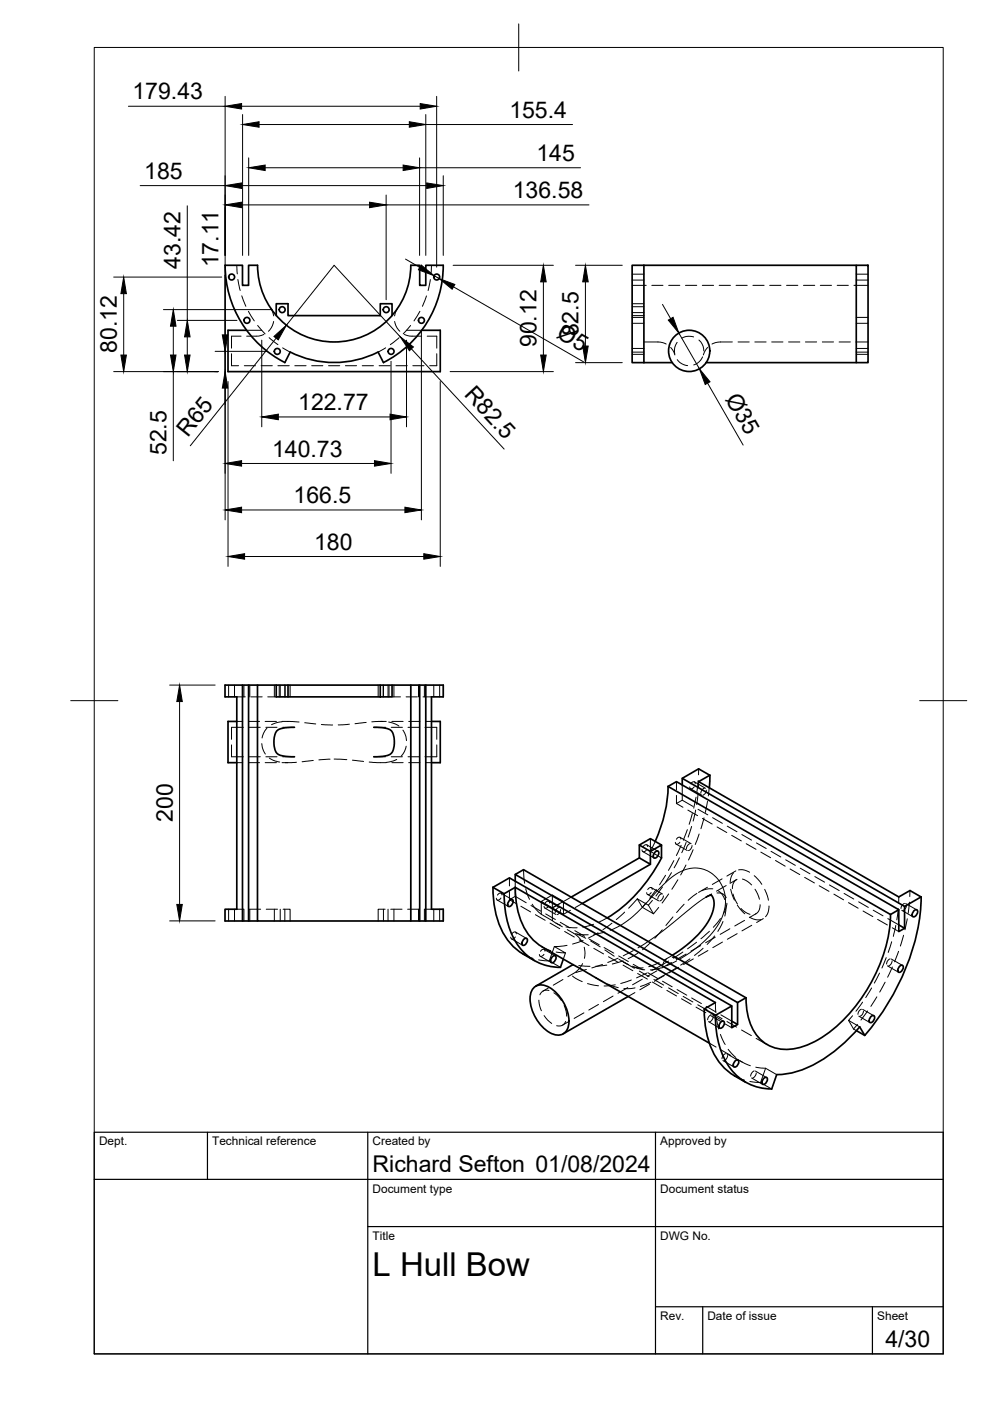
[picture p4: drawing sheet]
<svg xmlns="http://www.w3.org/2000/svg" width="210mm" height="297mm" viewBox="0 0 210 297" stroke-linecap="round" stroke-linejoin="round" font-family="sans-serif">
<!-- layer: Visible -->
<g fill="none" stroke="#000" stroke-width=".36">
<path d="M136.5 56.2v20.7M136.5 56.2h-2.5v20.7h2.5M136.5 56.2h45M181.5 56.2h2.5v20.7h-2.5zM52.3 70h-4v8.8h45v-8.8h-3.9M58.6 66.9v-2.5h2.5v2.5h19.5v-2.5h2.5v2.5M61.5 74.7l-1.1 2.2a23.2 23.2 0 0 1-12.7-20.7h3.7v4.3h1.3v-4.3h1.9a16.2 16.2 0 0 0 16.3 16.3 16.2 16.2 0 0 0 16.2-16.3h1.9v4.3h1.3v-4.3h3.7a23.1 23.1 0 0 1-12.7 20.7l-1.1-2.2M80.2 74.6a20.6 20.6 0 0 1-18.7 0M136.5 76.9h6M149.7 76.9h31.8M50.2 153h-1.9v8.7h1.9M51.4 145.3h1.3"/>
<path d="M54.6 145.3h-1.9v50M58.6 145.3h-4v50h32.5v-50h-4M61.1 147.8v-2.5h-2.5v2.5h22M61.1 145.3h19.5M62.4 154.2l-1.8 .1a2.22 2.22 0 0 0-2.5 2.5 3.3 3.3 0 0 0 1 3.2l1.5 .4 1.8 .1M79.2 154.2l1.9 .1a2.22 2.22 0 0 1 2.5 2.5 3.3 3.3 0 0 1-1 3.2l-1.5 .4-1.9 .1M80.6 145.3h2.5v2.5h-2.5zM87.1 145.3h1.9v50M89 145.3h5v2.5h-2.5v45h2.5v2.5h-6.9M90.3 145.3v50M91.5 153h1.8v8.7h-1.8M135.6 179.2v2.7l2.3 1.3v-2.7"/>
<path d="M140.3 179.2l-2.4 1.3-2.3-1.3 2.3-1.4 2.4 1.4v2.7M141.6 166.7l1.8-1 47.2 27.2M141.6 166.7l47.2 27.2M141.7 166.7a29.1 29.1 0 0 1-2.8 11.7M144.7 166.4v-1.4l3.4-2 2.4 1.4-2.4 1.3 42.5 24.5 2.3-1.4 2.4 1.4-3.5 2v4.6l-1.2 .7v-4.6l-1.8 1M144.7 165l47.1 27.2M150.5 164.4l-.1 2.6M51.4 195.3v-50h-3.7v2.5h2.5v45h-2.5v2.5h6.9M104.5 188.1a17.7 17.7 0 0 0 3.9 12.1l1.6 1.5 .9 .6M104.5 188.1l3.5-2 47.2 27.2M104.5 188.1l2.4 1.4 2.3-1.4M106.9 189.5a18 18 0 0 0 3.6 11.9 10.7 10.7 0 0 0 8.3 3.7l.6-1.8"/>
<path d="M108 191l.6-.3a.97 .97 0 0 1-.8 1.5 .84 .84 0 0 1 .2-1.2zM109.2 188.1l42.5 24.5-2.4 1.3 2.4 1.4M109.2 185.4v1.4M109.3 188.1a15.2 15.2 0 0 0 4 11.4l1.7 1.3 35.4 20.4M111 199.2l.7-.2a.97 .97 0 0 1-.9 1.4 .84 .84 0 0 1 .2-1.2zM135.6 181.9l-14.5 8.3M137.9 183.2l-14.5 8.4M138.9 180.7l.6-.2a.97 .97 0 0 1-.8 1.4 .84 .84 0 0 1 .2-1.2zM140.3 181.9a32.3 32.3 0 0 1-11.5 12.7M149.7 190.2l1.1-.4a2.65 2.65 0 0 1 .5 2.5 13.8 13.8 0 0 1-5.2 7.7l-3.6 2.6M188.8 193.9a33.8 33.8 0 0 1-15.3 26.5 11.8 11.8 0 0 1-9.8 1.6 8.7 8.7 0 0 1-5.2-7.1l-.3-3.4M190.6 196.1l1.2 .7"/>
<path d="M193.8 193.1l.6-.2a.97 .97 0 0 1-.8 1.5 .84 .84 0 0 1 .2-1.3zM195.3 190.1a47.4 47.4 0 0 1-10.7 28l-1.2 1.4M110.9 202.3l2.4 1.4M113.4 209.3a3.2 3.2 0 0 1 3.9 .6 8.9 8.9 0 0 1 3.3 7.4 2.44 2.44 0 0 1-1.6 2.1 2.44 2.44 0 0 1-2.5-.5 8.8 8.8 0 0 1-4-8l.1-.6zM117.1 202.9l.6-.3a.97 .97 0 0 1-.8 1.5 .84 .84 0 0 1 .2-1.2zM121.5 204.5l-7.9 4.6M133.2 211.3l-13.8 7.9M149.3 213.9a17.7 17.7 0 0 0 3.9 12.1 15.6 15.6 0 0 0 4.9 3.5M151.7 215.3a18 18 0 0 0 3.6 11.8 10.7 10.7 0 0 0 8.3 3.8l1.1-3.1a20.7 20.7 0 0 0 12.7-5.3l2.5-2.2 2.4-2.6 1 1.8-1.7-1M152.8 216.8l.6-.3a.97 .97 0 0 1-.8 1.5 .84 .84 0 0 1 .2-1.2zM155.2 216.5l1.2 .7M158.2 211.5l-1.8 1.1v4.6l-1.2 .7v-4.6l-3.5 2"/>
<path d="M158.2 211.5l-47.2-27.1-1.8 1 47.2 27.2M184.6 215.6l.7-.3a.97 .97 0 0 1-.9 1.5 .84 .84 0 0 1 .2-1.2zM190.7 204.9l.7-.2a.97 .97 0 0 1-.9 1.4 .84 .84 0 0 1 .2-1.2zM155.8 225l.7-.2a.97 .97 0 0 1-.9 1.4 .84 .84 0 0 1 .2-1.2zM161.9 228.7l.6-.3a.97 .97 0 0 1-.8 1.5 .84 .84 0 0 1 .2-1.2z"/>
<circle cx="49.1" cy="58.7" r=".62"/>
<circle cx="92.6" cy="58.7" r=".62"/>
<circle cx="52.4" cy="67.9" r=".62"/>
<circle cx="58.8" cy="74.5" r=".62"/>
<circle cx="59.8" cy="65.7" r=".62"/>
<circle cx="81.9" cy="65.7" r=".62"/>
<circle cx="82.9" cy="74.5" r=".62"/>
<circle cx="89.4" cy="67.9" r=".62"/>
<circle cx="146.1" cy="74.4" r="4.4"/>
</g>
<!-- layer: Hidden -->
<g fill="none" stroke="#000" stroke-width=".21">
<path d="M50.2 56.2l.1 1.9M50.4 59.3l.5 2.3M91.2 59.3l-.4 2.3M91.5 56.2l-.1 1.9M134 58.1h2.5M134 59.4h2.5M181.5 58.1h2.5M181.5 59.4h2.5M49.1 75v2.5h1.5M51.1 71.3h-2v2.5M51.3 62.7l.8 2.2M51.8 77.5h2.4"/>
<path d="M52.3 70h3.2M52.7 66l1.2 2M54.6 69l1.6 1.8M55.4 77.5h2.3M55.9 70.9a6.3 6.3 0 0 1-3.6 .4M57.1 71.6l1.8 1.5M57.4 65.4l.6 1.6M58 68.2l-.5 1.3-.6 .7M58.9 77.5h2.4M59.9 73.8l1.6 .9M62.5 77.5h2.4M66.1 77.5h2.4"/>
<path d="M69.7 77.5h2.3M73.2 77.5h2.4M76.8 77.5h2.4M80.4 77.5h2.4M81.8 73.8l-1.6 .9M83.7 68.2l.5 1.3 .6 .7M83.9 77.5h2.4M84.3 65.4l-.6 1.6M84.6 71.6l-1.8 1.5M85.7 70.9h.1a6.3 6.3 0 0 0 3.6 .4M86.2 70h3.2M87.1 69l-1.6 1.8"/>
<path d="M87.5 77.5h2.4M89 66l-1.2 2M90.4 62.7l-.8 2.2M90.6 71.3h2v2.5M92.6 75v2.5h-1.5M134 66.9h2.5M134 74.7h2.5M134 64.4h2.5M134 60.5h3M134 67.3h2.5M134 68.5h2.5M134 73.9h2.5"/>
<path d="M134 75.1h2.5M134 65h2.5M134 66.3h2.5M136.5 72.5h3.5l1.2 .4M138.2 60.5h2.4M141.8 60.5h2.3M142.2 73.7l.5 .6 .4 1M143.6 72.6l-.1 .1a2.98 2.98 0 0 0-.4 2.4M143.6 76.2l.9 .9 1.3 .4M145.3 60.5h2.4M147.1 71.4l-.6-.1a2.91 2.91 0 0 0-2 .4M148.2 72.1l.1 .1a3.1 3.1 0 0 1 .9 2.2"/>
<path d="M148.9 60.5h2.4M149 75.7l-.1 .2a2.97 2.97 0 0 1-1.8 1.5M150 73.7l-.4 .6-.5 1M152.5 60.5h2.4M155.3 72.5a7.9 7.9 0 0 0-4.1 .3l-.2 .1M156.1 60.5h2.3M156.5 72.5h2.4M159.6 60.5h2.4M160 72.5h2.4M163.2 60.5h2.4M163.6 72.5h2.4M166.8 60.5h2.4"/>
<path d="M167.2 72.5h2.4M170.3 60.5h2.4M170.8 72.5h2.3M173.9 60.5h2.4M174.3 72.5h2.4M177.5 60.5h2.4M177.9 72.5h2.4M181.1 60.5h2.9M181.5 72.5h2.5M181.5 74.7h2.5M181.5 67.3h2.5M181.5 68.5h2.5"/>
<path d="M181.5 73.9h2.5M181.5 75.1h2.5M48.5 145.3v2.5M49.1 157.9v2.6h2.5M49.7 145.3v2.5M50.2 147.8h1.8M50.2 153h1.3M51.6 154.2h-2.5v2.5M51.7 145.3v2.5M52.7 153h2.3M52.8 154.2h2.4M53 145.3v2.5"/>
<path d="M53.2 147.8h2.4M55.5 157.7a4.3 4.3 0 0 0 .8 2.2M56.2 153h2.4M56.4 154.2h2.3M56.6 154.4l-.7 1-.3 1.1M56.8 147.8h1.8M58.2 145.3v2.5M59.2 145.3v2.5M59.4 145.3v2.5M59.8 153h1.2M59.8 153l-1.3 .3-.9 .4M59.9 154.2h2.5"/>
<path d="M60.4 145.3v2.5M60.5 145.3v2.5M61 153l2.4 .1M61.5 145.3v2.5M64.6 153.2l2.4 .3M68.1 153.6l2.4 .1M74.1 153.6l-2.4 .1M77.6 153.2l-2.3 .2M79.2 154.2h2.5M80.2 145.3v2.5M80.6 153h1.3M81.2 153h-2.4"/>
<path d="M81.2 145.3v2.5M81.3 145.3v2.5M82.3 145.3v2.5M82.4 153.1l1.4 .4 .8 .5M82.5 145.3v2.5M83 154.2h2.3M83.1 153h2.4M83.1 147.8h1.8M83.5 145.3v2.5M85.4 154.8a4.2 4.2 0 0 1 .8 2.2M86.1 147.8h2.4M86.1 158.2l-.4 1.3-.6 .8"/>
<path d="M86.5 154.2h2.4M86.7 153h2.3M88.7 145.3v2.5M89.7 147.8h1.8M90 145.3v2.5M90.1 154.2h2.5v2.5M90.2 153h1.3M92 145.3v2.5M92.6 157.9v2.6h-2.5M93.2 145.3v2.5M50.2 161.7h1.3M52.7 161.7h2.3"/>
<path d="M52.8 160.5h2.4M56.2 161.7h2.4M56.4 160.5h2.3M57.1 160.7l.8 .5 1.4 .4M59.8 161.7h1.2M59.9 160.5h2.5M62.9 161.6l-2.4 .1M66.4 161.2l-2.3 .3M70 161l-2.4 .1M70.8 160.9l2.7 .2M74.7 161.2l2.4 .2M78.3 161.6l3.6 .1"/>
<path d="M79.2 160.5h2.5M83 160.5h2.3M83.1 161.7h2.4M84.1 161l-.8 .4-1.5 .3M86.5 160.5h2.4M86.7 161.7h2.3M90.2 161.7h1.3M137.1 179.1l2.4 1.4M137.3 179.5a.48 .48 0 0 0-.5-.4 .48 .48 0 0 0-.4 .4M137.9 177.8v2.7M138.9 178.4l-1 2.1 2.4 1.4M143.4 179l2.3 1.3"/>
<path d="M143.4 165.7v1.8M143.4 170.4l1.4 .8M144.1 178.6a.47 .47 0 0 1-.4 .4 .47 .47 0 0 1-.5-.3v-.1M144.2 177.5l2.3 1.4M144.4 177.9a.48 .48 0 0 0-.5-.4 .48 .48 0 0 0-.5 .4M144.4 179.2l-1 2.2M144.7 166.4v3.3l-1.3 .7v-1.8M144.7 169.7l2.3 1.3M145.5 178.6l-1 2.2M145.7 175.9l-.8 2.2M145.8 171.8l2.1 1.1M146.3 178.9l-.5 .3-.3 .7"/>
<path d="M146.4 167.2l2.4 1.4M146.6 175.2l-.7 2.3M146.7 179.3l-.3 .7-.4 .3M146.8 172.5l-.7 2.3M147.2 166.8v.1a.48 .48 0 0 1-.5 .4 .48 .48 0 0 1-.5-.4v-.1M147.2 165.8l2.4 1.3M147.4 166.2a.48 .48 0 0 0-.5-.5 .48 .48 0 0 0-.4 .5M147.5 171.8l-.5 2.3M147.6 169l-.5 2.4M148 171.6l2.1 1.2M148 168.2l-.3 2.4M148 165.5l-.2 2.3"/>
<path d="M148.1 165.7v1.3M148.1 163v1.3M148.2 176.8l-.8 2.3M148.9 173.5l2.1 1.2M149.3 173.4l-.7 2.3M149.4 167.1l-.5 .3-.3 .8M149.8 167.5l-.3 .8-.5 .3M150 169.9l-.5 2.4M150.4 167l-.2 1.7M151.1 173.4l2.1 1.2M152 175.3l2.1 1.2M154.2 175.2l2.1 1.1"/>
<path d="M155.1 177.1l2.1 1.2M157.3 176.9l2 1.2M158.2 178.9l2.1 1.2M160.4 178.7l2.1 1.2M48.5 192.8v2.5M49.7 192.8v2.5M50.2 192.8h1.5M51.7 192.8v2.5M52.9 192.8h2.4M53 192.8v2.5M56.5 192.8h2.3M58.2 192.8v2.5"/>
<path d="M59.4 192.8v2.5M60 192.8h1.5v2.5M60.4 192.8v2.5M81.3 192.8v2.5M81.7 192.8h-1.5v2.5M82.3 192.8v2.5M82.8 192.8h2.4M83.5 192.8v2.5M86.4 192.8h2.4M88.7 192.8v2.5M91.5 192.8h-1.5v2.5M92 192.8v2.5"/>
<path d="M93.2 192.8v2.5M105.4 190.8l2.4 1.4M106.2 190.4v.1a.48 .48 0 0 1-.5 .3 .48 .48 0 0 1-.5-.3v-.1M106.3 189.4l2.3 1.3M106.4 189.8a.48 .48 0 0 0-.5-.5 .48 .48 0 0 0-.4 .5M108 186.1v1.7M108 189v1.8M108.5 199.1l2.3 1.3M109.2 190l-1.2 .8 1.4 .7M109.2 186.8v3.2M109.2 190l2.4 1.4M109.3 198.7h-.1a.47 .47 0 0 1-.4 .4 .47 .47 0 0 1-.5-.4"/>
<path d="M109.3 197.6l2.4 1.4M109.5 198a.45 .45 0 0 0-.4-.4 .45 .45 0 0 0-.5 .3l-.1 .1M110.4 192.1l2.1 1.2M111 184.4l.2 2.9M111.5 188.4l.8 2.3M112.6 192l2.1 1.2M112.8 191.7l.4 .5a8.6 8.6 0 0 0 3.9 3M113.5 193.9l2.1 1.2M114.8 191.1v2.8M115.5 192.5l2.4 1.4M115.7 193.8l2.1 1.2M116.3 192.1v.1a.46 .46 0 0 1-.5 .4 .46 .46 0 0 1-.4-.4"/>
<path d="M116.4 191.1l2.3 1.4M116.5 191.5a.48 .48 0 0 0-.5-.5 .48 .48 0 0 0-.4 .5M116.6 195.7l2.1 1.2M117.1 195.2l1.8 1M117.1 189.8v2.7l-2.3-1.4 2.3-1.3 2.4 1.3M117.9 195.7l1.3 .8M118.4 192.4l-.4 .3-.3 .8M118.6 191.7l-1.5 .8 2.4 1.4M118.8 195.5l2 1.2M118.9 192.8l-.3 .8-.5 .3M119.5 191.1l-2.4 1.4v2.7M119.5 191.1v2.8"/>
<path d="M119.7 197.5l2.1 1.2M120 196.5l2.4 .2M120.3 197.1l2.2 1.4 .9 1.2M120.9 193l-1.4 .9M121.1 190.2l-1.5 .9M121.9 197.3l2.1 1.2M122.8 199.3l2.1 1.2M123.4 191.6l-1.4 .8M123.6 199.4l-2.2 .8M125 199.1l2 1.2M125.9 196l-2.4 .6M126.8 197.8l-2.1 1.1"/>
<path d="M128.7 194.6l-1.7 .9M129.8 195.7l-2 1.4M132.4 193.4l-1.7 1.6M135.1 190.6l-1.8 2M135.1 190.6l2.4 1.3 .8-1M135.1 190.6l1.1 1.8 2.4 1.3M136.3 180.6l2.4 1.3M137 191.4l-.8 1M137.1 180.2a.47 .47 0 0 1-.5 .4 .47 .47 0 0 1-.5-.4M137.3 189.6l2.3 1.4M137.5 191.9l1.1 1.8 1.1-1.3M138 199.8l-1.8 1.6"/>
<path d="M138.1 189.2l-.1 .1a.47 .47 0 0 1-.4 .4 .47 .47 0 0 1-.5-.4M138.1 188.2l2.4 1.4M138.3 188.6a.44 .44 0 0 0-.4-.5 .44 .44 0 0 0-.5 .4l-.1 .1M139.2 188.6l-1.4 1.9M140.2 189.5l-.5 .4-.2 .7M140.4 197.2l-1.6 1.7M140.5 188.1l-1.4 1.9M140.7 189.9l-.3 .8-.5 .3M141.1 185.6l-1.3 2M141.8 189.5l-1.4 2M142.4 185l-1.3 2.1M142.7 194.4l-1.5 1.8"/>
<path d="M142.9 182.5l-1.2 2M143.7 186.5l-1.2 2M144 181.9l-1.1 2.1M145.1 191.7l-1.7 1.8M145.4 183.4l-1.1 2.1M147 180.2l-1 2.1M147.8 189.4l-1.9 1.5M150 188.1l-1.9 1.1M150.9 189.5l-1.2 .7M151.1 188.5h-1.2l-1.1 .4M151.5 198.4l-1.6 1.8M151.7 198.7l-2.1 1.2"/>
<path d="M152.3 188.9a3.5 3.5 0 0 1 1.4 1.8M153.1 186.3l-2.1 1.2M153.2 199.7l-2.1 1.2M153.3 195.4l-1.1 2.1M153.9 191.9v1.1l-.2 1.2M154 187.8l-2.1 1.1M154.7 196.9l-2 1.2M154.9 188.5l.8 2.3M155.4 189.6l1 2.1M155.5 185l-.6 1.3-.1 1M156 184.6l-1.9 1.1M156.1 186.5l-1.1 .7"/>
<path d="M156.3 186.4l-.8 .8-.2 1.2M156.3 198l-2.1 1.1M156.3 191.9l1.6 1.8M156.6 184.4l1.2 .1 1.1 .4M157.1 192.6l1 .8 .9 .5M157.4 186.4l1.1 .5 .9 .7M157.9 195.1l-2.1 1.2M158.9 194.5l1.4 .5h1M159.4 196.2l-2.1 1.2M159.9 185.7l1.6 1.8M160.1 188.5l.9 2.2M160.3 193.7l-1.4 .8"/>
<path d="M161.2 191.8l-.4 1.4-.6 .6M161.3 180.7l2.1 1.1M161.8 194.8l-1.4 .8M162.1 188.6l.8 2.3M163 192.1l-.1 1.3-.6 1M163.5 180.5l2 1.2M164.4 182.4l2.1 1.2M166.6 182.3l2 1.2M167.5 184.2l2.1 1.2M169.7 184.1l2 1.2M170.6 186l2.1 1.2M172.8 185.9l2 1.1"/>
<path d="M173.7 187.8l2.1 1.2M175.9 187.6l2 1.2M176.8 189.6l2.1 1.2M179 189.4l2 1.2M179.9 191.4l2 1.2M182.1 191.2l2 1.2M183 193.2l2.1 1.1M185.1 193l2.1 1.2M186.1 194.9l2.1 1.2M188.2 194.8l2.4 1.3M189.1 199.7l-.8 2.2M189.2 196.7l1.4 .8"/>
<path d="M189.9 196.2l-.5 2.3M190.5 192.7l-.4 2.3M190.6 190.2l-.1 1.3M191.2 193l2.3 1.4M191.6 198.3l-.7 2.3M191.8 191.5l-.5 .4-.3 .7M192 191.6l2.4 1.3M192.2 191.9l-.2 .7-.5 .4M192.4 194.8l-.5 2.3M192.8 191.3l-.2 2.3M192.9 188.8v1.3M110.9 202.3l2.1 .9"/>
<path d="M114.2 203.5l2.3 .2M114.3 212.1l.1 1.2 .4 1M114.5 202.7l2.4 1.4M115 200.8l1.8 .8M115.3 202.3v.1a.47 .47 0 0 1-.5 .4 .47 .47 0 0 1-.4-.4M115.4 215.3l.7 1 .9 .7M115.4 201.3l2.3 1.4M115.5 201.7a.48 .48 0 0 0-.4-.5 .48 .48 0 0 0-.5 .5M116.3 209.5l-1.2 .6M116.4 210l-.3-.1a1.5 1.5 0 0 0-1.6 1M116.5 203.7l2.3 1.4M117.4 210.5l.7 .5 .9 1.2"/>
<path d="M117.5 200.7l2.4 1.3-2-.1M117.5 200.7l-1 3M119.4 207.7l-2.1 1.2M119.6 213.2l.4 1.2 .1 1M119.9 202l-.5 1.3M120 216.6a1.53 1.53 0 0 1-2 .9M120.2 200.4l-2.7 .3M120.7 216.5l-1.4 .8M121.5 204.5l.1 .1M122.7 204.7l2.4 .2M123.5 204.3l-1.2 1.6-1.9 1.2M123.8 214.7l-2.1 1.2"/>
<path d="M123.9 200.8l.1 1.2-.1 1.2M125.9 201.1l2.1 1.2M126.4 207.4l1.4 .7M126.9 213l-2.1 1.2M128.1 200.9l2 1.2M128.7 204.6l-2.4 .3M128.8 208.6l2.3 .8M129 202.8l2.1 1.2M130 211.2l-2.1 1.2M131.2 202.7l2 1.2M132.1 203.7l-2.3 .7M132.1 204.6l2.1 1.2"/>
<path d="M132.9 204.4l-.7-.5 2.3 1.4M133.1 209.4l-2.1 1.2M134 204.9l1.3 .3h1.1M134.3 204.5l2 1.1M134.6 210.4l-1.4 .9M134.6 209.5l-2.3 .1M135.2 206.4l2.1 1.2M135.3 202.1l-2.1 1.1M135.6 205.9l2 1.2M136.2 207.6l-2.1 1.2M137.4 206.2l2 1.2M137.7 208.7l-2 1.2"/>
<path d="M138 208.3l-2.2 .9M138.3 208.2l2.1 1.2M138.6 207.7l2.1 1.2M139.3 205.8l-2.1 1.2M139.7 204.1l-2.2 .9M140.5 208l2 1.2M140.8 206.9l-2.1 1.2M141.4 210l2 1.2M141.8 209.5l2 1.2M142.4 204.1l-2.1 1.1M142.5 202.6l-1.7 1M143.3 205.3l-4.3 2.4"/>
<path d="M143.6 209.8l2 1.2M143.9 205.1l-2.1 1.2M144.5 211.8l2.1 1.1M144.8 211.3l2.1 1.1M145.5 202.3l-2.1 1.2M146.3 203.3l-2 1.3M146.6 211.6l2.1 1.2M147 203.3l-2.1 1.2M147.6 213.5l2 1.2M147.9 213l2.1 1.2M148.6 200.5l-2.1 1.2M149.1 201l-1.9 1.6"/>
<path d="M149.7 213.4l2.1 1.2M150.1 201.5l-2.1 1.2M150.2 216.6l2.4 1.4M150.7 215.3l2 1.2M150.8 215.1l-.5 .4-.3 .7M151 214.8l2.1 1.2M151 215.2l2.4 1.3M151.2 215.5l-.3 .8-.4 .3M151.7 212.6l.1 2.1M151.9 215.8l.5 2.4M152.7 219.3l1.1 2.2M152.8 215.2l2.4 1.3"/>
<path d="M153.8 217.1l1.4 .8M154.1 216.6l2.1 1.2M157.2 218.4l2.1 1.2M179.9 216.4l1.1 1.8M180.8 215.4l-.9 1 2.4 1.3M181 218.2l.6 .3M181.8 217.2l-.8 1M182.1 215.4l2.3 1.4M182.6 214l-.5 .4-.2 .7M182.9 212.5l-1.4 1.9M182.9 214l2.4 1.4M183.1 214.4l-.2 .6-.6 .5"/>
<path d="M184 214.3l-1.5 2M184.8 209.5l-1.2 2M185.9 211.4l-1.3 2M186.5 206.3l-1.1 2.1M187.7 208.2l-1.2 2.1M187.9 203l-.9 2.2M188.2 204.8l2.3 1.3M188.7 203.3l-.5 .4-.2 .7M189 203.3l2.3 1.4M189.1 203.7l-.1 .7-.6 .4M189.2 205l-1 2.2M190.5 201.7l-.8 2.2"/>
<path d="M150.4 221.2l1.4 .8M152.9 222.6l2 1.2M153.3 224.9l2.3 1.3M153.8 223.4l-.5 .4-.2 .7M154.1 223.4l2.3 1.4M154.3 223.8l-.3 .8-.5 .3M154.4 222.5l1.6 1.7M155.7 228.1l2.1 .9M156 224.4l1.4 .8M157 224.9l2.1 1.1M159 229.3l2.2 .2M159.3 228.5l2.4 1.4"/>
<path d="M159.9 227.1l-.5 .4-.2 .7M160.2 227.1l2.3 1.4M160.2 226.3l2.1 .2 2.4 1.3M160.3 220.2l2.4 1.3M160.3 227.5l-.3 .7-.4 .4M161.2 229.5l2.4 1.4M162.3 226.5l-1.1 3"/>
</g>
<!-- layer: Hidden Narrow -->
<g fill="none" stroke="#000" stroke-width=".21">
<path d="M122 198l2.2 .9M122.3 198l2.4 .2M125.2 199.5l2.1 1.3M128.2 197.6l-2.3 .5M131.5 196.2l-2.1 1M137.3 199.7l-2 1.3M147.7 199.8l-1.9 1.4M150.4 197.4l-1.8 1.6M150.9 189.6l-1.2 .6M152 189.3a1.75 1.75 0 0 1 2 1M152.8 194.8l-1.6 1.8M154.1 191.5l-.1 .8-.6 1.4"/>
<path d="M121.4 206.9l.7 .6 1.3 .6M124.3 205.6l-2.3 .6M124.6 208.5l2.3 .5M127.7 204.5l-2.2 .7M128.2 201.4l2 1.3M130.5 208.8l-2.4 .2M131.1 203.1l-2.2 1M131.2 203.4l2.1 1.1M133.9 207.8l-2.3 .7M134.3 201.6l-2.2 1.1M134.4 205l2.3 .6M137.1 206.3l-2.1 1"/>
<path d="M140.2 205.2l-2.3 .4M141.4 203.2l-.5 .5-.4 .8-2.3 1.3M141.8 203.8l-1.3 .7M142.5 203l1.5 .4M143.5 203.7l-2.2 1.1M144.8 201.9l-2 1.2"/>
</g>
<!-- layer: Visible Narrow -->
<path d="M131.5 196.2a31.9 31.9 0 0 0 7.7-7.1 14.7 14.7 0 0 1 6.4-4.8 6.7 6.7 0 0 1 8.1 8 14.9 14.9 0 0 1-6.3 8.9l-3.4 2.2M149.7 190.2l-2.1 1.5-6.9 5.6-3.3 2.3" fill="none" stroke="#000" stroke-width=".21"/>
<!-- layer: BORDER -->
<path d="M20 10.1h180v276.9h-180zM110 5.1v10M15 148.6h10M195 148.6h10" fill="none" stroke="#000" stroke-width=".21"/>
<!-- layer: TITLEBLOCK -->
<path d="M20 240.1h180v46.9h-180zM20 250h180M44 240.1v9.9M78 240.1v46.9M139 240.1v46.9M78 260.1h122M139 277.1h61M149 277.1v9.9M185 277.1v9.9" fill="none" stroke="#000" stroke-width=".25"/>
<!-- layer: FD_Dimensions -->
<g fill="none" stroke="#000" stroke-width=".21">
<path d="M27.2 22.5h20.5M29.7 39.4h18M47.7 20.4v89.8M51.2 39.4h39.3M51.2 22.5h37.9M51.4 24.3v29.9M52.7 33.5v20.7M54.9 26.4h31.9M56.2 35.6h29.3M89 33.5v20.7M89 35.6h34.1M90.3 24.3v29.9"/>
<path d="M90.3 26.4h31.1M92.6 20.4v36.2M94 37.3v16.9M24.1 58.7h22.9M39.7 43.6v24.3M51.2 43.4h27.2M81.9 41.3v22.2M81.9 43.4h43M86 54.9l3 1.8M92 58.4l1.1 .7M96.1 56.2h21.2M115.2 59.8v15.5"/>
<path d="M122 56.2h9.9M124.1 59.8v13.6M24.1 78.8h22.1M26.2 62.3v13M34.6 65.6h23.1M36.7 69.2v6.1M36.7 78.8v18.9M37.6 67.9h12.6M39.7 71.4v3.9M45.6 74.5h11.1M55.5 72.1v18.4M58.5 71.7l-18.2 22.8"/>
<path d="M60.7 68.9l10.1-12.7 14.1 15.2M82.9 76.6v23.8M86.2 72.1v18.4M87.2 74l19.7 21.2M89.3 70v40.2M95.4 78.8h21.9M96.2 60.8l27.5 15.9M122 76.9h9.9M140.5 64.5l1.7 3.1M143.9 70.6l4.4 7.6M48.3 80.9v39.2M51.2 98.3h28.2"/>
<path d="M59 88.4h23.7M93.3 80.9v39.2M150 81.2l7.6 13.2M51.2 108.1h34.7M51.9 118h38M36 145.3h9.6M38.1 148.7v43.1M36 195.2h9.6"/>
</g>
<g fill="#000" stroke="#000" stroke-width=".21">
<path d="M47.7 39.4l3.5-.6v1.1zM47.7 22.5l3.5-.5v1.1zM51.4 26.4l3.5-.6v1.2zM52.7 35.6l3.5-.6v1.2zM85.5 35l3.5 .6-3.5 .6zM86.8 25.8l3.5 .6-3.5 .6zM89.1 22l3.5 .5-3.5 .6zM90.5 38.8l3.5 .6-3.5 .5zM47.7 43.4l3.5-.5v1.1zM78.4 42.9l3.5 .5-3.5 .6zM89.3 56.2l2.7 2.2-3.3-1.2zM115.2 56.2l.6 3.6h-1.2z"/>
<path d="M124.1 56.2l.6 3.6h-1.2zM25.6 75.3h1.2l-.6 3.5zM26.2 58.7l.6 3.6h-1.2zM36.7 65.6l.6 3.6h-1.1zM36.2 75.3h1.1l-.6 3.5zM39.1 75.3h1.2l-.6 3.5zM39.7 67.9l.6 3.5h-1.2zM47.1 71h1.2l-.6 3.5zM58.1 71.3l2.6-2.4-1.7 3.2zM84.9 71.4l2.8 2.2-.9 .8zM93.1 59.1l3.3 1.2-.5 1zM114.6 75.3h1.2l-.6 3.5z"/>
<path d="M123.5 73.4h1.2l-.6 3.5zM141.7 67.9l1-.6 1.2 3.3zM47.7 78.8l.6 3.5h-1.2zM47.7 98.3l3.5-.6v1.1zM55.5 88.4l3.5-.6v1.2zM79.4 97.7l3.5 .6-3.5 .5zM82.7 87.8l3.5 .6-3.5 .6zM148.3 78.2l2.2 2.7-1 .6zM47.7 108.1l3.5-.6v1.2zM48.3 118l3.6-.6v1.2zM85.9 107.5l3.4 .6-3.4 .6zM89.9 117.4l3.4 .6-3.4 .6z"/>
<path d="M38.1 145.3l.6 3.4h-1.2zM37.5 191.8h1.2l-.6 3.4z"/>
</g>
<text font-size="7" x="79" y="270.6">L Hull Bow</text>
<g font-size="4.9">
<text x="28.1" y="21.1">179.43</text>
<text x="108" y="24.9">155.4</text>
<text x="113.7" y="34.1">145</text>
<text x="30.6" y="37.9">185</text>
<text x="108.7" y="42">136.58</text>
<text x="38.2" y="57" transform="rotate(-90 38.2 57)">43.42</text>
<text x="46.3" y="56.7" transform="rotate(-90 46.3 56.7)">17.11</text>
<text x="117.8" y="71.5" transform="rotate(30 117.8 71.5)">Ø5</text>
<text x="122.7" y="71.3" transform="rotate(-90 122.7 71.3)">82.5</text>
<text x="24.8" y="74.9" transform="rotate(-90 24.8 74.9)">80.12</text>
<text x="113.7" y="73.6" transform="rotate(-90 113.7 73.6)">90.12</text>
<text x="98.3" y="83.8" transform="rotate(47 98.3 83.8)">R82.5</text>
<text x="63.2" y="87">122.77</text>
<text x="153.7" y="84.5" transform="rotate(60 153.7 84.5)">Ø35</text>
<text x="39.8" y="92.8" transform="rotate(-51 39.8 92.8)">R65</text>
<text x="35.3" y="96.5" transform="rotate(-90 35.3 96.5)">52.5</text>
<text x="57.7" y="96.8">140.73</text>
<text x="62.3" y="106.7">166.5</text>
<text x="66.6" y="116.5">180</text>
<text x="36.6" y="174.3" transform="rotate(-90 36.6 174.3)">200</text>
<text x="79" y="248.5">Richard Sefton 01/08/2024</text>
<text x="187.7" y="285.7">4/30</text>
</g>
<g font-size="2.5">
<text x="21" y="242.9">Dept.</text>
<text x="45" y="242.9">Technical reference</text>
<text x="79" y="242.9">Created by</text>
<text x="140" y="242.9">Approved by</text>
<text x="79" y="252.8">Document type</text>
<text x="140" y="252.8">Document status</text>
<text x="79" y="262.9">Title</text>
<text x="140" y="262.9">DWG No.</text>
<text x="140" y="279.9">Rev.</text>
<text x="150" y="279.9">Date of issue</text>
<text x="186" y="279.9">Sheet</text>
</g>
</svg>
